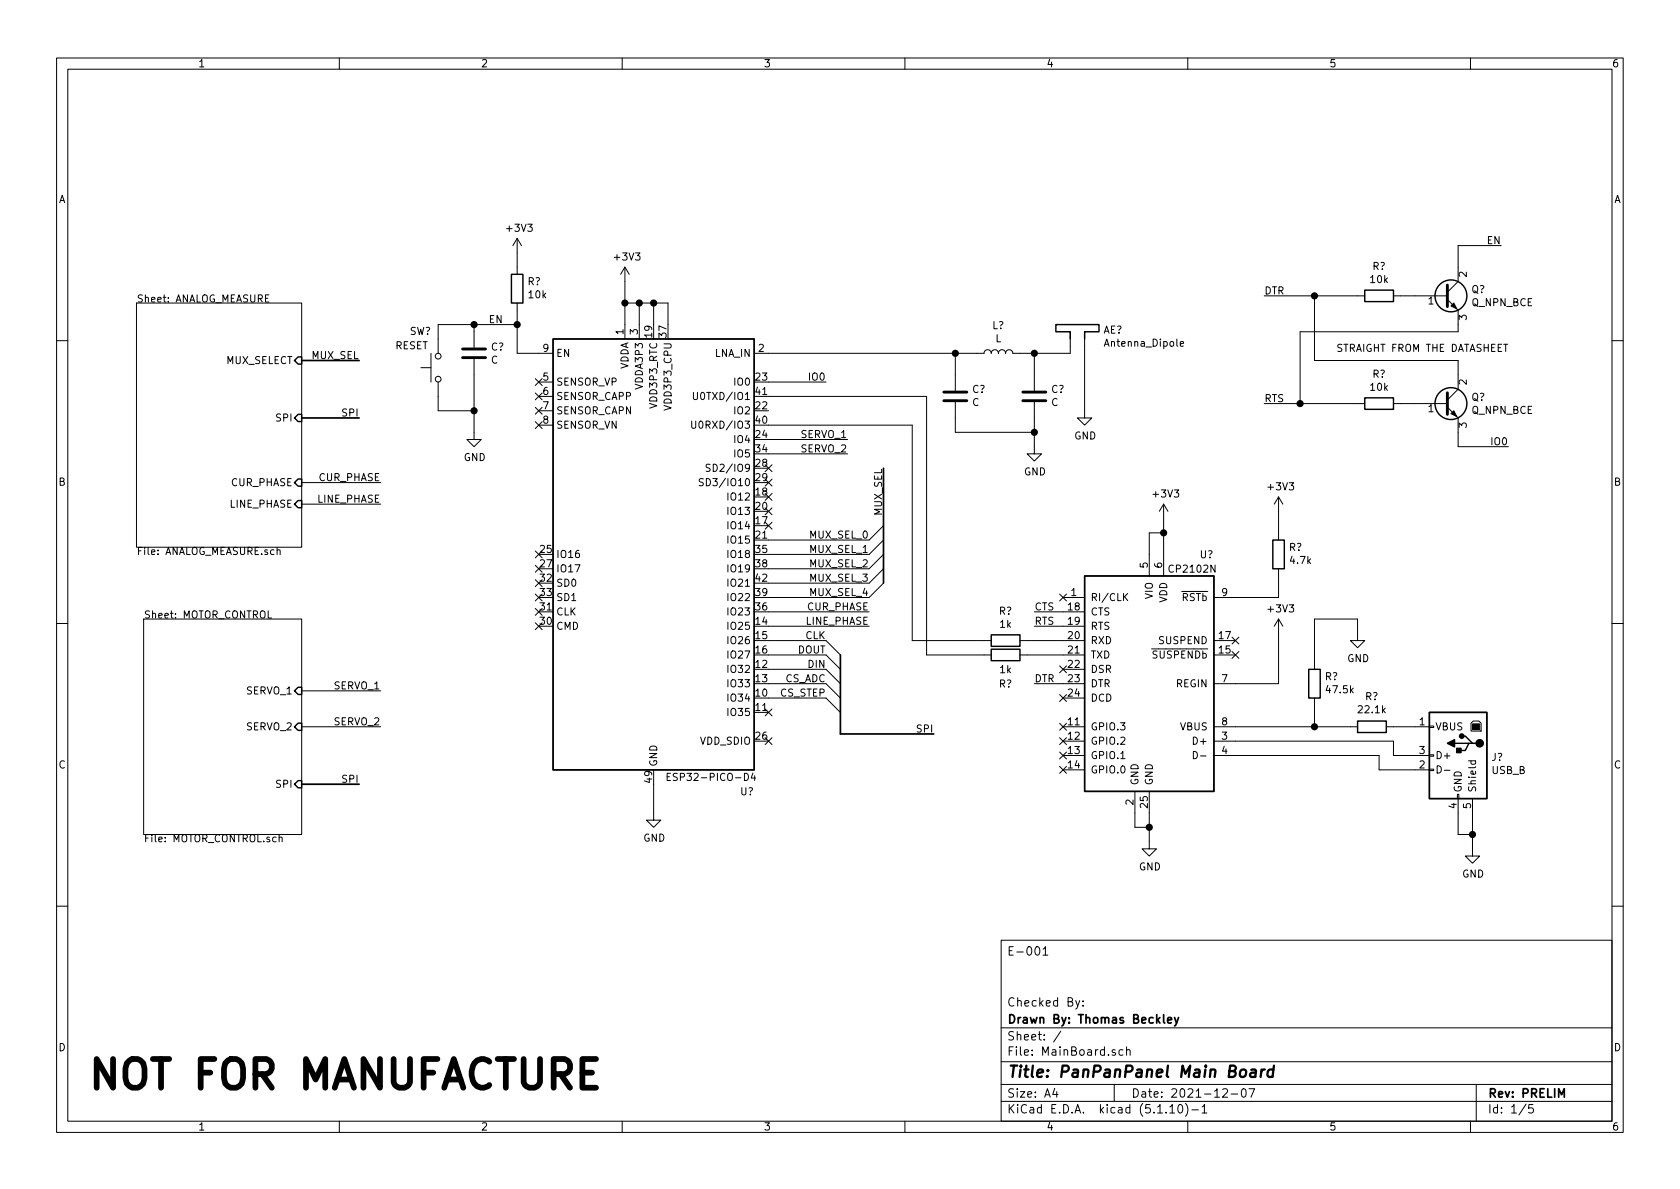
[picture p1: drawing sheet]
<svg xmlns="http://www.w3.org/2000/svg" width="297mm" height="210mm" viewBox="0 0 297 210" stroke-linecap="round" stroke-linejoin="round" font-family="sans-serif">
<g fill="none" stroke="#000" stroke-width=".18">
<path d="M10 10.3h277v189.9h-277zM12 12.2h273v186.1h-273zM60 10.3v1.9M110 10.3v1.9M160 10.3v1.9M210 10.3v1.9M260 10.3v1.9M24.1 53.6h29.2v43.2h-29.2zM46.9 52.8h.4M47.5 52.1h-.6v1.3h.6M83.8 57.4v4.1M91.4 42.2l-.7 1.2"/>
<path d="M91.4 42.2v6.3M91.4 53.6v8.9h6.4M91.4 42.2l.8 1.2M91.4 57.4h-13.9v5.1M110.5 47.2l-.8 1.3M110.5 47.2v12.7M110.5 47.2l.8 1.3M110.5 53.6h7.6v3.8M113 53.6v6.3M115.6 53.6v3.8M189.2 58.7v3.8h-10.1a.63 .63 0 0 0-.7-.7 .63 .63 0 0 0-.6 .7 .63 .63 0 0 0-.6-.7 .63 .63 0 0 0-.7 .7 .63 .63 0 0 0-.6-.7 .63 .63 0 0 0-.6 .7 .63 .63 0 0 0-.7-.7 .63 .63 0 0 0-.6 .7h-40.7M191.8 58.7v15.2h1.2l-1.2 1.3-1.3-1.3h1.3"/>
<path d="M223.5 52.3h17.8M232.4 52.3v11.4h25.4v5.1l-1.9 1.9M246.4 52.3h9.5M255.9 53l1.9 1.9v3.8h-27.9v12.7M265.4 43.4h-7.6v6.4l-1.9 1.9M10 60.2h2M74.4 65h1.8M76.2 62.5v5.1M77.5 67.6v5h6.3M83.8 63.5v14.2h1.3l-1.3 1.3-1.3-1.3h1.3M94.6 74.6l1.3 1.2M94.6 72l1.3 1.2"/>
<path d="M94.6 69.5l1.3 1.2M94.6 66.9l1.3 1.3M95.2 67.6h2.6M95.2 70.1h2.6M95.2 72.6h2.6M95.2 75.2h2.6M95.9 74.6l-1.3 1.2M95.9 72l-1.3 1.2M95.9 69.5l-1.3 1.2M95.9 66.9l-1.3 1.3M122.3 74.5v1l.2 .2h.3l.2-.2v-1M122.6 69.4v1l.2 .3h.3l.2-.3v-1"/>
<path d="M135.9 75.2h25.4v38.1h14M135.9 70.1h27.9v45.7h11.5M135.9 67.6h10.1M135.9 77.7h14M168.9 62.5v6.6M168.9 71.1v5.3h14M182.9 71.1v9.2h1.2l-1.2 1.2-1.3-1.2h1.3M182.9 62.5v6.6M208.7 60.8l.6-.1-.1-.3h-.3l-.2 .2v.6h.5M223.5 71.4h17.8M246.4 71.4h9.5M255.9 72l1.9 1.9v5.1h8.9"/>
<path d="M285 60.2h2M49 97.4l.2-.2 .3 .1v.8M49 96.8v1.3M53.3 85.3h14M53.3 89.1h14M94.6 97.4l1.3 1.2M94.6 100l1.3 1.2M95.9 97.4l-1.3 1.2M95.9 100l-1.3 1.2M124.4 84.7l-.5-.1-.2 .2v.3l.5 .3 .2 .3-.3 .2-.5-.1M125.6 82.2l-.5-.1-.2 .1v.4l.6 .3 .1 .2-.3 .3-.5-.1M135.3 87.3l1.2 1.2"/>
<path d="M135.3 92.3l1.2 1.3M135.3 89.8l1.2 1.2M135.3 82.2l1.2 1.2M135.3 84.7l1.2 1.2M135.9 80.3h14M136.5 87.3l-1.2 1.2M136.5 92.3l-1.2 1.3M136.5 89.8l-1.2 1.2M136.5 82.2l-1.2 1.2M136.5 84.7l-1.2 1.2M156.2 98l-2.5 2.6h-17.8M156.2 95.5l-2.5 2.5h-17.8"/>
<path d="M156.2 93l-2.5 2.5h-17.8M205.7 89.1l-.7 1.3M205.7 89.1v12.7M205.7 89.1l.8 1.3M205.7 94.2h-2.5v7.6M226.1 87.9v7.6M226.1 87.9l-.8 1.2M226.1 87.9l.7 1.2M10 110.3h2M25.4 109.5h27.9v38.1h-27.9zM47.4 108v1.3h.6M94.6 102.5l1.3 1.2"/>
<path d="M94.6 105l1.3 1.3M94.6 107.6l1.3 1.2M94.6 110.1l1.3 1.2M95.9 102.5l-1.3 1.2M95.9 105l-1.3 1.3M95.9 107.6l-1.3 1.2M95.9 110.1l-1.3 1.2M135.9 113.3h10.1l2.6 2.5M135.9 115.8h10.1l2.6 2.6M135.9 108.2h17.8M135.9 110.7h17.8M135.9 118.4h10.1l2.6 2.5"/>
<path d="M156.2 103.1l-2.5 2.6h-17.8M156.2 100.6l-2.5 2.5h-17.8M180.3 113.3h11.5M180.3 115.8h11.5M182.9 108.2h8.9M182.9 110.7h8.9M187.4 105l1.2 1.3M187.4 117.7l1.2 1.3M188 105.7h3.8M188 118.4h3.8M188.6 105l-1.2 1.3M188.6 117.7l-1.2 1.3"/>
<path d="M198.8 105.5l.6 .7M199.4 104.9l-.7 .8M214.6 113.3h3.8M214.6 115.8h3.8M217.8 112.7l1.2 1.2M217.8 115.2l1.2 1.2M219 112.7l-1.2 1.2M219 115.2l-1.2 1.2M226.1 109.5l-.8 1.2M226.1 100.6v5.1h-11.5M226.1 109.5v11.4h-11.5M226.1 109.5l.7 1.2"/>
<path d="M240 113.3h-1.2l1.2 1.2 1.3-1.2h-1.3v-3.8h-7.6v8.9M285 110.3h2M53.3 128.5h14M53.3 122.2h14M115.6 138.7v6.3h1.2l-1.2 1.3-1.3-1.3h1.3M118 137.4h.4M118.5 136.7h-.5v1.3h.5M133.1 136.7l-.3 .9h.8M133.4 137.2v.8M135.3 130.4l1.2 1.3M135.3 125.4l1.2 1.2M135.9 120.9h10.1l2.6 2.5"/>
<path d="M135.9 123.4h10.1l2.6 2.6M136.5 130.4l-1.2 1.3M136.5 125.4l-1.2 1.2M182.9 120.9h8.9M187.4 122.8l1.2 1.2M187.4 127.9l1.2 1.2M187.4 130.4l1.2 1.3M187.4 133l1.2 1.2M187.4 135.5l1.2 1.2M188 128.5h3.8M188 136.1h3.8M188 133.6h3.8"/>
<path d="M188 131.1h3.8M188 123.4h3.8M188.6 122.8l-1.2 1.2M188.6 127.9l-1.2 1.2M188.6 130.4l-1.2 1.3M188.6 133l-1.2 1.2M188.6 135.5l-1.2 1.2M200.7 139.9v6.4h2.5M203.2 139.9v10.2h1.3l-1.3 1.3-1.3-1.3h1.3M211 132.9a.64 .64 0 0 1 .7 .6 .64 .64 0 0 1-.7 .7zM212.3 133.7h.9M214.6 128.5h25.4"/>
<path d="M214.6 133.6h29.2v2.5h8.9M214.6 131.1h31.8v2.5h6.3M232.4 123.4v5.1M245.1 128.5h7.6M252.7 136h.8v.3h-.8zM252.7 133.5h.8v.2h-.8zM252.7 128.4h.8v.2h-.8zM254.1 135.4a.64 .64 0 0 1 .7 .7 .64 .64 0 0 1-.7 .6zM255.4 136.2h1M259.6 134.5h1.3M260.1 127.9l.4-.4h1l.4 .4v1.4h-1.8zM260.1 134.5v.4l.2 .2 .6-.1v-.5"/>
<path d="M49.4 148.2l.1-.2 .3 .1 .1 .8M49.4 147.6v1.3M257.7 140.5h.2v.7h-.2zM257.8 141.2v6.4h2.5M260.3 141.2v10.2h1.3l-1.3 1.2-1.2-1.2h1.2M10 160.2h2M177 166.3h108v32h-108zM184.4 167.8l.4-.4v1.5M184.4 168.9h.9M190.2 176.9l.4 1M190.9 176.9l-.5 1.4-.2 .1M191.5 177.8v.1"/>
<path d="M191.5 177v.1M285 160.2h2M60 198.3v1.9M110 198.3v1.9M160 198.3v1.9M177 194.8h108M177 191.8h108M177 187.8h108M177 181.8h108M186.5 192.5l-.4 1h1M186.8 193v1M187.6 182.3l-1.3 2"/>
<path d="M197 191.8v3M197.2 185.7l-.4-.1-.2 .2 .1 .2 .5 .2v.3h-.6M198.6 185.7l-.5-.1-.3 .3 .2 .6h.6M199.2 185.7l.2-.1 .4 .1v.9M199.2 185.1v1.5M206.8 195.8l.5-.5v1.5M206.8 196.8h.9M208.5 195.4l.1-.1a.8 .8 0 0 1 .5 .8 .8 .8 0 0 1-.5 .7 1 1 0 0 1-.1-1.4zM209.6 195.1a1.71 1.71 0 0 1 0 2.3M210 198.3v1.9M210.7 196.3h1.2M212.5 195.8l.5-.5v1.5"/>
<path d="M212.5 196.8h.9M216.2 192.7l.2-.2h.4l.2 .5-.9 1h.9M217.7 193.5h1.1M219.6 192.7l.4-.2a.94 .94 0 0 1 0 1.5 .82 .82 0 0 1-.4-1.3zM220.8 192.5h1l-.6 1.5M260 198.3v1.9M261 191.8v6.5M269.8 195.2l-1.2 2M271 195.3h-.7v.7l.2-.1 .5 .1 .1 .2-.1 .5-.2 .1-.5-.1"/>
<circle cx="77.5" cy="67.1" r=".51"/>
<circle cx="77.5" cy="63" r=".51"/>
</g>
<path d="M53.3 63.7h10.2M53.3 73.9h10.2M156.2 82.8v20.3M148.6 115.8v14h16.5M53.3 138.7h10.2M207.7 179.9l.3 1M208.4 179.9l-.5 1.4-.2 .1M206.5 180.4l.7-.1-.1-.3-.4-.1-.2 .2v.7h.6M275.6 194v-1.5l.5 1.1 .5-1.1v1.5" fill="none" stroke="#000" stroke-width=".3"/>
<path d="M221.2 189.2h.8l-.1 1.2M222 189.6l-.6 .1a.4 .4 0 0 0-.4 .3 .4 .4 0 0 0 .3 .4l.6-.1M223.1 189.1l-.2 1.3M223.6 189.1a.54 .54 0 0 0-.6 .4M225.1 189.2a.68 .68 0 0 0-.9 .3l-.1 .6 .1 .2 .2 .1 .6-.1M225.2 188.4l-.2 2" fill="none" stroke="#000" stroke-width=".41"/>
<g fill="none" stroke="#000" stroke-width=".25">
<path d="M90.4 48.5h2.1v5.1h-2.1zM97.8 59.9h35.5v76.2h-35.5zM189.2 59.9v-1.2h-2.5v-1.3h7.6v1.3h-2.5v1.2M241.3 51.3h5.1v2h-5.1zM52.7 63.1h.6v1.3h-.6l-.6-.7zM52.7 73.3h.6v1.2h-.6l-.6-.6zM241.3 70.4h5.1v2h-5.1zM52.7 88.5h.6v1.3h-.6l-.6-.7zM52.7 84.7h.6v1.3h-.6l-.6-.7zM225 95.5h2.1v5.1h-2.1zM175.3 112.3h5v2h-5zM175.3 114.8h5v2h-5z"/>
<path d="M191.8 101.8h22.8v38.1h-22.8zM231.4 118.4h2v5h-2zM52.7 121.5h.6v1.3h-.6l-.6-.6zM52.7 127.9h.6v1.3h-.6l-.6-.7zM52.7 138h.6v1.3h-.6l-.6-.6zM240 127.5h5.1v2h-5.1zM252.7 126h10.2v15.2h-10.2zM257.2 131.4h2.5M258.4 130.2h.7l1.2 1.2h.7M260.3 131.4h-.6l-.6 1.3h-1.3"/>
<circle cx="256.5" cy="52.3" r="2.82"/>
<circle cx="256.5" cy="71.4" r="2.82"/>
</g>
<path d="M255.9 50.4v3.8M81.8 63.2h4.1M81.8 61.7h4.1M166.9 69.3h4M166.9 70.9h4M180.8 69.3h4.1M180.8 70.9h4.1M255.9 69.5v3.8" fill="none" stroke="#000" stroke-width=".51"/>
<path d="M256.5 54.1l.5-.5 .6 1zM256.5 73.1l.5-.5 .6 1.1zM260.3 128h1.3v1h-1.3z" fill="#000" stroke="#000" stroke-width=".18"/>
<g fill="#000" stroke="#000" stroke-width=".25">
<path d="M255.9 131.4l1.3-.6v1.3zM257.6 132.3h.7v.8h-.7z"/>
<circle cx="83.8" cy="57.4" r=".51"/>
<circle cx="91.4" cy="57.4" r=".51"/>
<circle cx="110.5" cy="53.6" r=".51"/>
<circle cx="113" cy="53.6" r=".51"/>
<circle cx="115.6" cy="53.6" r=".51"/>
<circle cx="232.4" cy="52.3" r=".51"/>
<circle cx="83.8" cy="72.6" r=".51"/>
<circle cx="168.9" cy="62.5" r=".51"/>
<circle cx="182.9" cy="62.5" r=".51"/>
<circle cx="182.9" cy="76.4" r=".51"/>
<circle cx="229.9" cy="71.4" r=".51"/>
<circle cx="205.7" cy="94.2" r=".51"/>
<circle cx="232.4" cy="128.5" r=".51"/>
<circle cx="258.4" cy="130.2" r=".38"/>
<circle cx="261.6" cy="131.4" r=".63"/>
<circle cx="203.2" cy="146.3" r=".51"/>
<circle cx="260.3" cy="147.6" r=".51"/>
</g>
<text font-size="7.1" x="15.2" y="192.6">NOT FOR MANUFACTURE</text>
<text font-size="2.8" x="178" y="190.5">Title: PanPanPanel Main Board</text>
<g font-size="2.1">
<text x="178" y="169">E-001</text>
<text x="178" y="178">Checked By:</text>
<text x="178" y="184">Sheet: /</text>
<text x="178" y="181">Drawn By: Thomas Beckley</text>
<text x="178" y="186.7">File: MainBoard.sch</text>
<text x="178" y="196.9">KiCad E.D.A. kicad (5.1.10)-1</text>
<text x="178" y="194.1">Size: A4</text>
<text x="200" y="194.1">Date: 2021-12-07</text>
<text x="263" y="194.1">Rev: PRELIM</text>
<text x="263" y="196.9">Id: 1/5</text>
</g>
<g font-size="1.8">
<text x="35" y="11.9">1</text>
<text x="85" y="11.9">2</text>
<text x="135" y="11.9">3</text>
<text x="185" y="11.9">4</text>
<text x="235" y="11.9">5</text>
<text x="285" y="11.9">6</text>
<text x="10.4" y="35.9">A</text>
<text x="285.4" y="35.9">A</text>
<text x="89.7" y="41">+3V3</text>
<text x="108.8" y="46.1">+3V3</text>
<text x="242.7" y="47.7">R?</text>
<text x="263" y="43.2">EN</text>
<text x="24.1" y="53.5">Sheet: ANALOG_MEASURE</text>
<text x="93.3" y="50.4">R?</text>
<text x="93.5" y="52.8">10k</text>
<text x="223.5" y="52.1">DTR</text>
<text x="242.4" y="50.1">10k</text>
<text x="252.6" y="53.8">1</text>
<text x="259.3" y="49" transform="rotate(-90 259.3 49)">2</text>
<text x="260.2" y="51.8">Q?</text>
<text x="72.4" y="59.2">SW?</text>
<text x="86.4" y="57.1">EN</text>
<text x="110.2" y="59.2" transform="rotate(-90 110.2 59.2)">1</text>
<text x="112.8" y="59.2" transform="rotate(-90 112.8 59.2)">3</text>
<text x="115.3" y="59.6" transform="rotate(-90 115.3 59.6)">19</text>
<text x="117.9" y="59.6" transform="rotate(-90 117.9 59.6)">37</text>
<text x="175.4" y="58.2">L?</text>
<text x="195" y="59">AE?</text>
<text x="259.3" y="56.6" transform="rotate(-90 259.3 56.6)">3</text>
<text x="260.2" y="54.1">Q_NPN_BCE</text>
<text x="39.9" y="64.4">MUX_SELECT</text>
<text x="55.1" y="63.5">MUX_SEL</text>
<text x="69.8" y="61.8">RESET</text>
<text x="86.8" y="62">C?</text>
<text x="86.8" y="64.3">C</text>
<text x="96" y="62.2">9</text>
<text x="98.3" y="63.1">EN</text>
<text x="111.1" y="65.5" transform="rotate(-90 111.1 65.5)">VDDA</text>
<text x="126.5" y="63.1">LNA_IN</text>
<text x="134.1" y="62.2">2</text>
<text x="176" y="60.5">L</text>
<text x="195.6" y="61.3">Antenna_Dipole</text>
<text x="236.2" y="62.2">STRAIGHT FROM THE DATASHEET</text>
<text x="96" y="67.3">5</text>
<text x="96" y="69.8">6</text>
<text x="98.3" y="68.2">SENSOR_VP</text>
<text x="98.3" y="70.7">SENSOR_CAPP</text>
<text x="113.7" y="68.6" transform="rotate(-90 113.7 68.6)">VDDA3P3</text>
<text x="116.2" y="72" transform="rotate(-90 116.2 72)">VDD3P3_RTC</text>
<text x="123.7" y="70.7">U0TXD/IO1</text>
<text x="130" y="68.2">IO0</text>
<text x="133.7" y="67.3">23</text>
<text x="133.7" y="69.8">41</text>
<text x="143.2" y="67.3">IO0</text>
<text x="171.9" y="69.5">C?</text>
<text x="171.9" y="71.8">C</text>
<text x="185.9" y="69.5">C?</text>
<text x="185.9" y="71.8">C</text>
<text x="223.5" y="71.1">RTS</text>
<text x="242.4" y="69.1">10k</text>
<text x="242.7" y="66.8">R?</text>
<text x="259.3" y="68" transform="rotate(-90 259.3 68)">2</text>
<text x="260.2" y="70.9">Q?</text>
<text x="49" y="74.5">SPI</text>
<text x="60.7" y="73.7">SPI</text>
<text x="96" y="72.4">7</text>
<text x="96" y="74.9">8</text>
<text x="98.3" y="73.3">SENSOR_CAPN</text>
<text x="98.3" y="75.8">SENSOR_VN</text>
<text x="118.7" y="72.1" transform="rotate(-90 118.7 72.1)">VDD3P3_CPU</text>
<text x="123.5" y="75.8">U0RXD/IO3</text>
<text x="130" y="73.3">IO2</text>
<text x="133.7" y="72.4">22</text>
<text x="133.7" y="77.5">24</text>
<text x="133.7" y="74.9">40</text>
<text x="141.7" y="77.5">SERVO_1</text>
<text x="189.9" y="77.7">GND</text>
<text x="252.6" y="72.9">1</text>
<text x="259.3" y="75.7" transform="rotate(-90 259.3 75.7)">3</text>
<text x="260.2" y="73.2">Q_NPN_BCE</text>
<text x="82" y="81.5">GND</text>
<text x="126.1" y="83.4">SD2/IO9</text>
<text x="130" y="78.4">IO4</text>
<text x="130" y="80.9">IO5</text>
<text x="133.7" y="82.5">28</text>
<text x="133.7" y="80">34</text>
<text x="141.7" y="80">SERVO_2</text>
<text x="263.9" y="78.7">IO0</text>
<text x="10.4" y="85.9">B</text>
<text x="40.7" y="89.8">LINE_PHASE</text>
<text x="40.9" y="86">CUR_PHASE</text>
<text x="56.2" y="88.9">LINE_PHASE</text>
<text x="56.4" y="85.1">CUR_PHASE</text>
<text x="125.1" y="86">SD3/IO10</text>
<text x="129" y="88.5">IO12</text>
<text x="133.7" y="87.6">18</text>
<text x="133.7" y="85.1">29</text>
<text x="181.1" y="84.1">GND</text>
<text x="204" y="88">+3V3</text>
<text x="224.4" y="86.7">+3V3</text>
<text x="285.4" y="85.9">B</text>
<text x="129" y="93.6">IO14</text>
<text x="129" y="91.1">IO13</text>
<text x="133.7" y="92.7">17</text>
<text x="133.7" y="90.2">20</text>
<text x="133.7" y="95.2">21</text>
<text x="143.4" y="95.2">MUX_SEL_0</text>
<text x="156" y="91.2" transform="rotate(-90 156 91.2)">MUX_SEL</text>
<text x="24.1" y="98.1">File: ANALOG_MEASURE.sch</text>
<text x="95.6" y="97.8">25</text>
<text x="95.6" y="100.3">27</text>
<text x="98.3" y="98.7">IO16</text>
<text x="98.3" y="101.2">IO17</text>
<text x="129" y="96.1">IO15</text>
<text x="129" y="98.7">IO18</text>
<text x="129" y="101.2">IO19</text>
<text x="133.7" y="97.8">35</text>
<text x="133.7" y="100.3">38</text>
<text x="143.4" y="100.3">MUX_SEL_2</text>
<text x="143.4" y="97.8">MUX_SEL_1</text>
<text x="202.9" y="100.4" transform="rotate(-90 202.9 100.4)">5</text>
<text x="205.5" y="100.4" transform="rotate(-90 205.5 100.4)">6</text>
<text x="207" y="101.3">CP2102N</text>
<text x="212.2" y="98.7">U?</text>
<text x="227.9" y="97.4">R?</text>
<text x="228.2" y="99.7">4.7k</text>
<text x="95.6" y="107.9">31</text>
<text x="95.6" y="102.9">32</text>
<text x="95.6" y="105.4">33</text>
<text x="98.3" y="103.8">SD0</text>
<text x="98.3" y="106.3">SD1</text>
<text x="129" y="106.3">IO22</text>
<text x="129" y="103.8">IO21</text>
<text x="133.7" y="107.9">36</text>
<text x="133.7" y="105.4">39</text>
<text x="133.7" y="102.9">42</text>
<text x="142.8" y="107.9">CUR_PHASE</text>
<text x="143.4" y="105.4">MUX_SEL_4</text>
<text x="143.4" y="102.9">MUX_SEL_3</text>
<text x="182.9" y="107.9">CTS</text>
<text x="188.9" y="107.9">18</text>
<text x="189.4" y="105.4">1</text>
<text x="192.8" y="106.3">RI/CLK</text>
<text x="203.8" y="105.9" transform="rotate(-90 203.8 105.9)">VIO</text>
<text x="206.4" y="106.6" transform="rotate(-90 206.4 106.6)">VDD</text>
<text x="209" y="106.3">RSTb</text>
<text x="216.1" y="105.4">9</text>
<text x="25.4" y="109.4">Sheet: MOTOR_CONTROL</text>
<text x="95.6" y="110.5">30</text>
<text x="98.3" y="111.4">CMD</text>
<text x="98.3" y="108.8">CLK</text>
<text x="129" y="111.4">IO25</text>
<text x="129" y="113.9">IO26</text>
<text x="129" y="108.8">IO23</text>
<text x="133.7" y="110.5">14</text>
<text x="133.7" y="113">15</text>
<text x="142.4" y="113">CLK</text>
<text x="142.6" y="110.5">LINE_PHASE</text>
<text x="176.6" y="108.7">R?</text>
<text x="176.8" y="111">1k</text>
<text x="182.9" y="110.5">RTS</text>
<text x="188.9" y="110.5">19</text>
<text x="188.9" y="113">20</text>
<text x="192.8" y="108.8">CTS</text>
<text x="192.8" y="111.4">RTS</text>
<text x="192.8" y="113.9">RXD</text>
<text x="205.1" y="113.9">SUSPEND</text>
<text x="215.6" y="113">17</text>
<text x="224.4" y="108.3">+3V3</text>
<text x="129" y="119">IO32</text>
<text x="129" y="116.5">IO27</text>
<text x="133.7" y="118.1">12</text>
<text x="133.7" y="115.6">16</text>
<text x="141" y="115.6">DOUT</text>
<text x="143" y="118.1">DIN</text>
<text x="176.8" y="119">1k</text>
<text x="188.9" y="115.6">21</text>
<text x="188.9" y="118.1">22</text>
<text x="192.8" y="116.5">TXD</text>
<text x="192.8" y="119">DSR</text>
<text x="204" y="116.5">SUSPENDb</text>
<text x="215.6" y="115.6">15</text>
<text x="238.2" y="117.1">GND</text>
<text x="43.7" y="122.8">SERVO_1</text>
<text x="59.2" y="121.9">SERVO_1</text>
<text x="129" y="124.1">IO34</text>
<text x="129" y="121.5">IO33</text>
<text x="133.7" y="123.2">10</text>
<text x="133.7" y="125.7">11</text>
<text x="133.7" y="120.6">13</text>
<text x="138" y="123.2">CS_STEP</text>
<text x="138.8" y="120.6">CS_ADC</text>
<text x="176.6" y="121.6">R?</text>
<text x="182.9" y="120.6">DTR</text>
<text x="188.9" y="120.6">23</text>
<text x="188.9" y="123.2">24</text>
<text x="192.8" y="121.5">DTR</text>
<text x="192.8" y="124.1">DCD</text>
<text x="208" y="121.5">REGIN</text>
<text x="216.1" y="120.6">7</text>
<text x="234.3" y="120.3">R?</text>
<text x="234.7" y="122.6">47.5k</text>
<text x="241.4" y="123.8">R?</text>
<text x="43.7" y="129.2">SERVO_2</text>
<text x="59.2" y="128.3">SERVO_2</text>
<text x="123.8" y="131.7">VDD_SDIO</text>
<text x="129" y="126.6">IO35</text>
<text x="133.7" y="130.8">26</text>
<text x="162.3" y="129.5">SPI</text>
<text x="188.9" y="128.3">11</text>
<text x="188.9" y="130.8">12</text>
<text x="192.8" y="129.2">GPIO.3</text>
<text x="192.8" y="131.7">GPIO.2</text>
<text x="208.7" y="129.2">VBUS</text>
<text x="211.3" y="131.7">D+</text>
<text x="216.1" y="130.8">3</text>
<text x="216.1" y="128.3">8</text>
<text x="240.3" y="126.1">22.1k</text>
<text x="251" y="128.3">1</text>
<text x="253.7" y="129.2">VBUS</text>
<text x="10.4" y="135.9">C</text>
<text x="116.2" y="135.6" transform="rotate(-90 116.2 135.6)">GND</text>
<text x="188.9" y="133.3">13</text>
<text x="188.9" y="135.9">14</text>
<text x="192.8" y="134.2">GPIO.1</text>
<text x="192.8" y="136.8">GPIO.0</text>
<text x="216.1" y="133.3">4</text>
<text x="251" y="135.9">2</text>
<text x="251" y="133.3">3</text>
<text x="253.7" y="134.2">D+</text>
<text x="263.7" y="134.6">J?</text>
<text x="263.8" y="136.9">USB_B</text>
<text x="285.4" y="135.9">C</text>
<text x="49" y="139.3">SPI</text>
<text x="60.7" y="138.4">SPI</text>
<text x="115.3" y="138.4" transform="rotate(-90 115.3 138.4)">49</text>
<text x="119.1" y="138.1">ESP32-PICO-D4</text>
<text x="130.9" y="140.6">U?</text>
<text x="200.4" y="142.3" transform="rotate(-90 200.4 142.3)">2</text>
<text x="201.3" y="138.9" transform="rotate(-90 201.3 138.9)">GND</text>
<text x="202.9" y="142.8" transform="rotate(-90 202.9 142.8)">25</text>
<text x="203.8" y="138.9" transform="rotate(-90 203.8 138.9)">GND</text>
<text x="257.6" y="143" transform="rotate(-90 257.6 143)">4</text>
<text x="258.4" y="140.2" transform="rotate(-90 258.4 140.2)">GND</text>
<text x="260.1" y="143" transform="rotate(-90 260.1 143)">5</text>
<text x="261" y="140.2" transform="rotate(-90 261 140.2)">Shield</text>
<text x="25.4" y="148.9">File: MOTOR_CONTROL.sch</text>
<text x="113.7" y="148.8">GND</text>
<text x="201.4" y="153.9">GND</text>
<text x="258.5" y="155.2">GND</text>
<text x="10.4" y="185.9">D</text>
<text x="285.4" y="185.9">D</text>
<text x="35" y="199.9">1</text>
<text x="85" y="199.9">2</text>
<text x="135" y="199.9">3</text>
<text x="185" y="199.9">4</text>
<text x="235" y="199.9">5</text>
<text x="285" y="199.9">6</text>
</g>
</svg>
